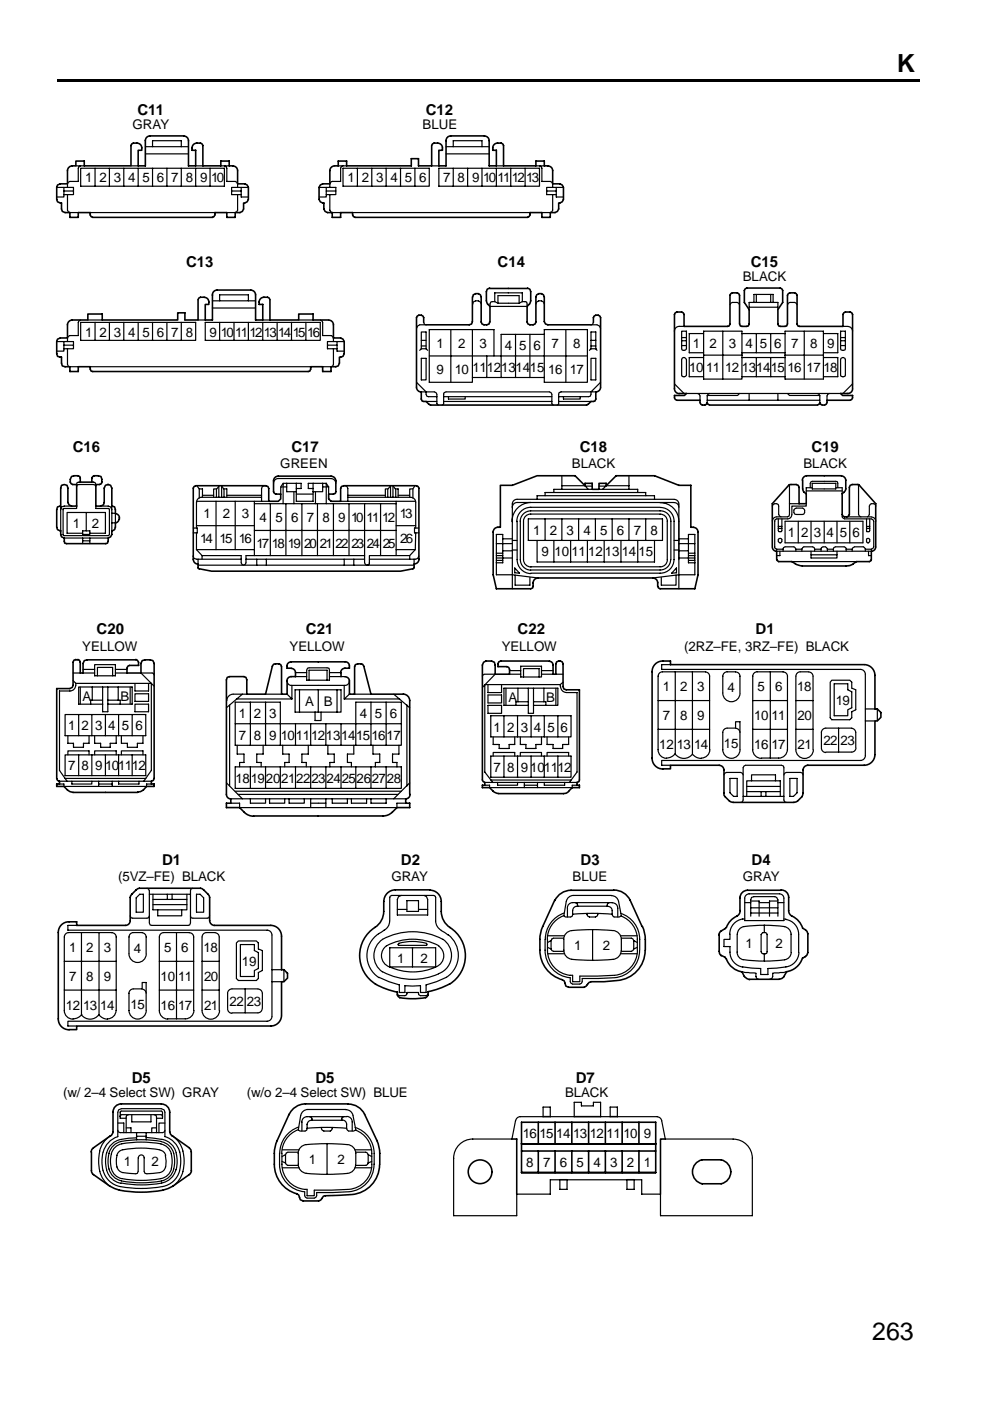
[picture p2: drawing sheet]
<svg xmlns="http://www.w3.org/2000/svg" width="210mm" height="297mm" viewBox="0 0 210 297" stroke-linecap="round" stroke-linejoin="round" font-family="sans-serif">
<path d="M12 16.7h183v.5h-183z" fill-rule="evenodd" fill="#000"/>
<g fill="none" stroke="#000" stroke-width=".25">
<path d="M12 39.7h3.6v1.6h-2.1M13.5 39.7v2.1h-1.5M16.1 35.2h1.8M17.1 35.2l-.3 .1-.2 .4v2.8h-1.8l-.3 .1-.2 .4v.7M17.1 35.7h30.5v3.8h-30.5zM20.2 35.7v3.8M23.2 35.7v3.8M26.2 35.7v3.8M27.8 35.2h1.5M29.3 35.7v3.8M30.8 31.1h9.2M30.8 32.6h9.2"/>
<path d="M32.3 31.1v-1.3h6.1v1.3M32.3 35.7v3.8M35.4 35.7v3.8M38.4 35.7v3.8M41.5 35.7v3.8M41.5 35.2h1.5M44.5 35.7v3.8M46.8 35.2h1.8M47.6 35.2l.3 .1 .2 .4v2.8h1.8l.3 .1 .2 .4v.7M51.1 39.7v2.1h1.6M52.7 39.7h-3.6v1.6h2M67.6 39.7h3.6v1.6h-2"/>
<path d="M69.2 39.7v2.1h-1.6M71.7 35.2h1.8M72.7 35.2l-.3 .1-.2 .4v2.8h-1.8l-.3 .1-.2 .4v.7M72.7 35.7h18.3v3.8h-18.3zM75.8 35.7v3.8M78.8 35.7v3.8M81.9 35.7v3.8M84.9 35.7v3.8M88 35.7v3.8M91.5 35.2h1.5M93 35.7h21.4v3.8h-21.4zM94.6 31.1h9.1"/>
<path d="M94.6 32.6h9.1M96.1 31.1v-1.3h6.1v1.3M96.1 35.7v3.8M99.1 35.7v3.8M102.2 35.7v3.8M105.2 35.2h1.6M105.2 35.7v3.8M108.3 35.7v3.8M111.3 35.7v3.8M113.6 35.2h1.8M114.4 35.2l.3 .1 .2 .4v2.8h1.8l.3 .1 .2 .4v.7M117.9 39.7v2.1h1.6"/>
<path d="M119.5 39.7h-3.6v1.6h2M13.5 40.5h2.1M14.3 41.3v3.3l.2 .3 .3 .2h1.8M19.1 45.1h26.5M49.1 40.5h2M50.4 41.3v3.3l-.2 .3-.3 .2h-1.8M69.2 40.5h2M69.9 41.3v3.3l.2 .3 .3 .2h1.8M74.8 45.1h37.6M115.9 40.5h2M117.2 41.3v3.3l-.2 .3-.3 .2h-1.8M12 72.4h3.6v1.5h-2.1"/>
<path d="M13.5 72.4v2.1h-1.5M13.5 73.2h2.1M14.3 73.9v3.3l.2 .5 2.1 .1M17.1 67.8l-.3 .2-.2 .4v2.7h-1.8l-.3 .2-.2 .4v.7M17.1 68.4h24.4v3.8h-24.4zM18.6 67.8h3.1M19.1 77.8h46.8M20.2 68.4v3.8M23.2 68.4v3.8M26.2 68.4v3.8M29.3 68.4v3.8M32.3 68.4v3.8"/>
<path d="M35.4 68.4v3.8M38.4 68.4v3.8M42 67.8h1.5M43.5 68.4h24.4v3.8h-24.4zM45 63.8h9.2M45 65.3h9.2M46.6 63.8v-1.3h6.1v1.3M46.6 68.4v3.8M49.6 68.4v3.8M52.7 68.4v3.8M55.7 67.8h1.5M55.7 68.4v3.8"/>
<path d="M58.8 68.4v3.8M61.8 68.4v3.8M63.3 67.8h3.1M64.9 68.4v3.8M67.9 67.8l.3 .2 .2 .4v2.7h1.8l.3 .2 .2 .4v.7M69.4 73.2h2.1M70.7 73.9v3.3l-.2 .5-2.1 .1M71.5 72.4v2.1h1.5M73 72.4h-3.6v1.5h2.1M89.3 73.9v-3.5h1v3.5M89.3 76h1v4.5h-1zM89.3 73.9h1"/>
<path d="M89.3 73.3h1M89.3 72.2h1M89.3 73.9l-.3 .4M89.8 68.4l.2 .4 .3 .1h-1.3l-.4 .2-.3 .5M90.3 73.9l.4 .4M91 75.5h33.5M95.6 69.9v11.2M100.2 69.9v11.2h-9.2v-11.2h13.7v5.6M100.2 64.5l.1-.5 .5-.2h.6l.5 .2 .1 .5M103.2 75.5v4.5M104.9 64h-.8l-.2 1h7.9l-.1-1h-1M104.9 64v-1.9h5.8v1.9"/>
<path d="M104.9 64l.7 .3M105.6 64.3v-1.6h4.5v1.6M105.6 64.3h4.5M109.3 70.9v9.1M110.7 64l-.6 .3M112.4 70.9v9.1M113.6 64.5l.2-.5 .4-.2h.6l.4 .2 .2 .5M115.4 69.9h9.1v11.2h-9.1zM115.4 70.9h-9.1v9.1M120 69.9v11.2M125.3 76h1v4.5h-1zM125.3 73.9h1"/>
<path d="M125.3 73.9v-3.5h1v3.5M125.3 73.3h1M125.3 72.2h1M125.3 73.9l-.3 .4M125.8 68.4l-.2 .4-.3 .1h1.3l.5 .2 .2 .5M126.3 73.9l.3 .4M144.5 70.2h1v3.7a.55 .55 0 0 1-.5 .4 .55 .55 0 0 1-.5-.4zM144.5 71.6h1M144.5 72.2h1M144.5 73.3h1M144.6 76a.54 .54 0 0 1 .6-.2 .54 .54 0 0 1 .3 .4v3.3a.55 .55 0 0 1-.5 .4 .55 .55 0 0 1-.5-.4zM145 69.2h-1a1 1 0 0 0-1 1.1"/>
<path d="M149.2 70.2h8.1v10.2h-8.1zM149.2 70.7h-3.1v4.1h3.1M149.2 75.3h8.1M149.2 75.8h-3.1v4.1h3.1M153.2 70.2v10.2M154.8 64.6l.1-.3 .4-.2h1l.3 .2 .2 .3M157.3 70.7h9.2M157.3 75.8h9.2M157.3 79.9h9.2M158.8 65.6v-1.5h6.1v1.5M158.8 65.1h6.1M159.9 64.1v-1.7h4v1.7"/>
<path d="M160.4 62.4v1.7M160.4 70.7v4.1M160.4 75.8v4.1M163.4 62.4v1.7M163.4 70.7v4.1M163.4 75.8v4.1M166.5 70.7v4.1h-9.2M166.5 70.7v-.5h8.1v10.2h-8.1v-5.6M166.5 75.3h8.1M167 64.6l.1-.3 .4-.2h1l.3 .2 .2 .3M170.5 70.2v10.2M174.6 70.7h3v4.1h-3"/>
<path d="M174.6 75.8h3v4.1h-3M178.2 70.2h1v3.7a.55 .55 0 0 1-.5 .4 .55 .55 0 0 1-.5-.4zM178.2 71.6h1M178.2 72.2h1M178.2 73.3h1M178.3 76l.5-.2 .4 .2v.2v3.3a.55 .55 0 0 1-.5 .4 .55 .55 0 0 1-.5-.4zM178.7 69.2h1.1a.99 .99 0 0 1 1 1M88.3 81.1l2 2 .2 .9 2.1 .1M89.3 83.1h2.8l.4 .2 .1 .3v1.9l.1 .3 .3 .1M90.3 85.1h2.3M93.7 85.9l.3-.1 .1-.3v-2.2l.5-.2h21.9l.3 .2 .2 .3v1.9l.1 .3 .2 .1M94.1 84.1h22.9"/>
<path d="M94.1 85.1h22.9M95.1 84.1v.5h3.5v-.5M100.2 80h15.2M118.4 85.1h6.9M119.5 84.1v.5h3.5v-.5M126.3 83.1h-7.3l-.5 .2-.1 2.2v.3l-.3 .1M127.3 81.1l-2 2-.2 .9-6.7 .1M143 81.4l2 2M145.5 83.4h32.7M147.9 83.4l.4 .2 .1 .3v1M149.9 84.9h23.9M150.5 83.4l-.4 .2-.2 .3v1.5"/>
<path d="M156.8 83.4l-.4 .4h-6.5M158.8 83.4v1.5M164.9 83.4v1.5M167 83.4l.4 .4h6.4M173.3 83.4l.4 .2 .1 .3v1.5M175.9 83.4l-.4 .2-.2 .3v1M180.8 81.4l-2.1 2M12.9 107.3v5.3M13.6 114.1h9.3M15.2 107.3h-1.6l-.6 .2-.1 .6M16.3 103.2v-.4l.5-.1h3l.4 .1 .1 .4M16.3 107.3v.5h-2.9v5.7h9.7v-5.7h-2.8v-.5"/>
<path d="M17 102.2l-.7 .1v.3M17.5 112.6h1.5v.7h-1.5zM17.5 113.1h-3.3v-4.4h8.2v4.4h-3.4M17.5 114.1v1.2M17.5 114.7h1.5M18.3 108.7v3.9M19 114.1v1.2M19.5 102.2l.7 .1 .1 .4M21.3 107.3h1.6l.6 .2 .2 .6M23.7 108.8h.8v2.1h-.8M23.7 107.3v5.3M40.9 117.9l.2 .5 .6 .2h9.4"/>
<path d="M41 112h.8v1h-.8M41.7 106.5v5.5M41.7 113v3.5M41.7 106.3h15.3M41.7 116.5h12.2M41.7 116.5l1.1 1.3M41.7 111.4h12.2M41.7 103l.5 .7M42 119.8h45.8M42 118.6v1M42.2 103.7v1.9M42.2 103.7h.7v1.7"/>
<path d="M42.8 117.8h8.3v1.5l.2 .4 .3 .1 .4-.1 .2-.4v-1.5h25.1M42.8 117.8v.8M42.9 105h2.4M45.8 106.3v10.2M45.9 103.7v1.7M46.4 103v2.4M46.5 103l-.5 .7h-.7v1.7M47 105.4v-2.4l.4 .7h.7v1.7M47.5 103.7v1.7M48.1 105h7.4M49.9 106.3v10.2M52.2 118.6h25.1"/>
<path d="M53.9 106.8h30.1M53.9 106.3v11.5M53.9 112.5h30.1M54.4 118.6v1.2M55.5 105.4h-12.8a1.04 1.04 0 0 0-1 1.1M56.1 103l-.5 .2-.1 .4v2.7M56.5 118.6v1.2M57.3 106.8v11M60 102.5l-.5 .7M60.6 106.8v11M60.8 102.5v1.8h2v-1.8M60.8 102.5h-.8v4.3"/>
<path d="M60.8 103.2h-1.3v1.6M60.8 102.5h3v1.1h-1M62.3 104.3v2.5M62.8 104.8h3.6M64 106.8v11M66.4 102.5v3.8h-3.6v-2M66.9 104.3v2.5M67.3 106.8v11M68.4 102.5v1.8h-2M68.4 103.2h1.3M69.2 102.5v4.3M69.2 102.5h-3.8v1.1h1"/>
<path d="M69.2 102.5l.5 .7M69.7 103.2v1.6M70.2 101.5h-11.2a.99 .99 0 0 0-1 1M70.2 101.5a.99 .99 0 0 1 1 1M70.7 106.8v11M72.2 106.3h15.9M73 118.6v1.2M73.2 103l.4 .2 .1 .4v2.7M73.7 105.4h13.4M73.7 105h8M74 106.8v11M75 118.6v1.2"/>
<path d="M77.3 106.8v12.5l.2 .4 .3 .1 .4-.1 .1-1.9h8.6l1.2-1.3v-3.5M80.7 106.8v11M81.7 105.4v-1.7h.6l.5-.7v2.4M82.2 103.7v1.7M83.3 105.4v-2.4l.5 .7h.6v1.7M83.9 103.7v1.7M84 116.5h4.1M84 106.3v11.5M84 111.4h4.1M84.4 105h2.5M86.9 117.8v.8M87.1 105.5a1.02 1.02 0 0 1 1 1v5.5"/>
<path d="M87.5 103.7v1.9M87.8 118.6v1M88 103l-.5 .7h-.6v1.7M88.8 117.9l-.2 .5-.5 .2h-9.8M88.8 112h-.9v1h.9M105.2 119.3h1.4v-6h-1.4v8.6h3.4l5.4 .6M105.2 117.8h1.4M105.2 118.3h3.4M105.2 115.3h3.4M105.2 118.8h1.4M105.2 117.3h1.4M106.6 116.8h2"/>
<path d="M106.6 114.2h2M108.6 114.6h1M108.6 116.6h1M109.6 110.5v8.1a2.97 2.97 0 0 0 2.9 3M112 110h28.5v4.6h-28.5zM112.5 106.5a4 4 0 0 0-3.9 4.1M113.9 105.9v-.8h24.9v.8M113.9 114.6v4.6h24.9v-4.6M115.6 105.1v-.7h21.3v.7M115.6 110v4.6M117.4 114.6v4.6M119.1 103.7v-.7h4.9l.7 .7"/>
<path d="M119.1 100.9v2.1M119.1 110v4.6M121 114.6v4.6M122.7 110v4.6M124.1 103.1h1.5M124.5 114.6v4.6M125.6 103.7h-8.2v.7M126.2 110v4.6M127 103.7h8.2v.7M127 103.1h1.4M128.1 114.6v4.6M129.8 110v4.6"/>
<path d="M131.7 114.6v4.6M133.3 100.9v2.8M133.3 110v4.6M133.3 103h-4.8l-.7 .7M135.2 114.6v4.6M136.9 110v4.6M140 109h-27.5a1.5 1.5 0 0 0-1.5 1.5v8.1a1.55 1.55 0 0 0 1.6 1.6M140 107.6h-27.5a2.97 2.97 0 0 0-2.9 3M140 106.6a3.9 3.9 0 0 1 3.9 3.9M140 109a1.45 1.45 0 0 1 1.5 1.5v8.1a1.45 1.45 0 0 1-1.5 1.6h-27.5M140 107.6a2.9 2.9 0 0 1 2.9 2.9v8.1a2.9 2.9 0 0 1-2.9 2.9h-27.5M142.9 105.9h-33.3a1 1 0 0 0-1 1v17.9"/>
<path d="M142.9 114.6h1M142.9 116.6h1M142.9 105.9a.97 .97 0 0 1 1 1v17.9M143.9 107.6a.97 .97 0 0 0-1-1l-33.3-.1a1 1 0 0 0-1 1.1M143.9 118.3h3.4M143.9 116.8h2.1M143.9 115.3h3.4M143.9 114.2h2.1M146 117.8h1.3M146 118.8h1.3M146 117.3h1.3M147.3 119.3h-1.3v-6h1.3v8.6h-3.4l-5.5 .6"/>
<path d="M163.7 107.3a.78 .78 0 0 1 1.3-.3l.1 2.1 .2 .3 .3 .2M164.7 116.9h20M165 110l.1 2.7h.6l.1-.2v-2.5M165 111.6h.8M165 112h.8M165.4 116.9v.9h-.7M166 116.4l.1-.3 .4-.2h1.8l.4 .5M166 116.4v.5M166.5 110.5h16.5v4.6h-16.5zM167.4 102.7l-.1 6.7-.3 .2h-2.3a.91 .91 0 0 0-.9 .9M167.4 106.8h2M167.9 119.1h13.7"/>
<path d="M168.5 107.9l.3-.2h1.4l.4 .4v.6l-.2 .3-.2 .1-1.7-.1-.2-.3v-.6zM168.7 116.4h1.3M168.7 116.4v.5M169.2 110.5v4.6M170 116.4l.4-.5h1.9l.3 .2 .1 .3M170 116.4v.5M170.9 106.8v.5h-3v1.8a.89 .89 0 0 1-.9 .9h-2.3l-.4 .2v.3v5.8l.4 .1h1.3M170.9 104.1h7.7M171.8 103.4v-.9l.2-.4h.2h5.3l.1 1.3M172 116.9v1.4h5.5v-1.4M172 110.5v4.6M172 117.6h5.5"/>
<path d="M172.2 102.5h5v1.2h-5zM172.2 103.4h-1.3v1.3M172.7 116.4h1.4M172.7 116.4v.5M174.1 116.4l.1-.3 .3-.2h.5l.4 .5M174.1 116.4v.5M174.8 110.5v4.6M175.4 116.4h1.3M175.4 116.4v.5M176.7 116.4l.1-.3 .3-.2h1.9l.3 .2 .1 .3M176.7 116.4v.5M177.2 103.4h1.4v1.3"/>
<path d="M177.5 110.5v4.6M178.6 109.1v.5l.5 .4h5.6l.4 .2 .2 .3v5.4l-.2 .4-.4 .1h-1.2M179.4 116.4h1.3M179.4 116.4v.5M179.6 109.6h5.1M180.2 110.5v4.6M180.7 116.4l.1-.3 .4-.2h1.8l.5 .5M180.7 116.4v.5M182 102.7v6.4l.2 .3 .3 .2M183.5 116.4v.5M183.7 110v2.7h.6l.1-.2v-2.5M183.7 114.2h.6a.6 .6 0 0 1-.2 .9l-.4-.2z"/>
<path d="M183.7 111.6h.7M183.7 112h.7M184.1 116.9v.9h.6M184.7 109.6h.1a.89 .89 0 0 1 .9 .9M185.7 107.3l-.1-.3-.3-.2h-.6l-.2 .2-.2 .3v1.8l-.4 .5M109.1 120.4l1.1 1.1-1.1-.1zM109.2 121.9v2.2h3.2v-1.6M112.5 120.8h27.5a2.28 2.28 0 0 0 2.2-2.2v-8.1a2.19 2.19 0 0 0-2.2-2.2h-27.5a2.2 2.2 0 0 0-2.2 2.2v8.1a2.26 2.26 0 0 0 2.2 2.3M143.3 121.9v2.2h-3.1v-1.6M143.4 120.4v1l-1 .1zM13.8 151.5h17.1v4.5h-17.1zM14.4 156v1.6h1.2v.8h2.1v-.8h1.2v-1.6"/>
<path d="M15.5 142.7h1.5M15.5 144.3l.6 .6M16.1 144.9a1.31 1.31 0 0 1-1.3 1.6h-2.2v16.9l1.6 2.2M16.1 144.9h16v18.5l-1.6 2.2M16.7 151.5v4.5M17 145.7v3.6M17.6 142.7h2.5M17.6 141.9h2.5M19.5 151.5v4.5M19.6 145.7v2.7M20.1 140.9h4.4v2.4h-4.4zM20.1 156v1.6h1.2v.8h2.1v-.8h1.2v-1.6"/>
<path d="M20.7 143.3v-1.8h3.2v1.8M21.8 149.3h-5.1v-3.6h11.3v3.6h-5.1M21.8 145.7v5.2h1.1v-5.2M21.8 148.4h-2.6v.9M22.4 151.5v4.5M22.9 148.4h2.6v.9M24.5 142.7h2.4M24.5 141.9h2.4M25.1 145.7v2.7M25.1 151.5v4.5M25.7 156v1.6h1.3v.8h2.1v-.8h1.2v-1.6M27.6 145.7v3.6"/>
<path d="M28 151.5v4.5M28.6 149.3h2.9v1.6h-2.9zM28.6 147.1h2.9v1.6h-2.9zM28.6 144.9v1.6h2.9v-1.6M32.7 143.1l-.2-.3-.2-.1h-2.4l2.8 2.8M48.7 149.5v17.2M49.9 153.4h35.2M50.1 148.2h11.8M50.3 158v1.9h1.4v1.8h-.9v.9M51.4 147.2l-3.4 2.9M52.3 147.2h-2.9a1.35 1.35 0 0 0-1.3 1.3M53.1 148.9v9.1"/>
<path d="M55.8 158v1.9h-1.4v1.8h1v.9M56.3 148.9v9.1M56.3 147.2h3.4M59.4 158v-9.1h-9.5v9.1h35.2v-9.1h-9.7v9.1M59.9 158v1.9h1.4v1.8h-.9v.9M60.9 144.4a.92 .92 0 0 0 .8 .9h11.5a.89 .89 0 0 0 .9-.9M60.9 147.2l1 1M61.9 145.3v2.9M62.7 153.4v4.6M62.7 142.6h2.3M62.7 143.5h2.3M63.5 146.2v4.8"/>
<path d="M65.2 141.7h4.6v2.5h-4.8v-2.1zM65.4 158v1.9h-1.4v1.8h.9v.9M65.5 144.2v-2.1h3.8v2.1M65.9 153.4v4.6M66.8 151v1.8h1.3v-1.8h4.2v-4.8h-9.7v4.8h5.5M67.5 146.2v4.8M69.1 153.4v4.6M69.5 158v1.9h1.4v1.8h-1v.9M69.8 142.6h2.5M69.8 143.5h3.4M71.5 146.2v4.8M72.3 153.4v4.6"/>
<path d="M73 145.3v2.9M73 148.2h11.8M74.1 147.2l-1.1 1M75 158v1.9h-1.3v1.8h.8v.9M75.2 147.2h3.5M78.7 148.9v9.1M79.1 158v1.9h1.4v1.8h-.9v.9M81.9 148.9v9.1M83.5 147.2l3.4 2.9M84.6 158v1.9h-1.4v1.8h1v.9M86.3 149.5v17.2M102.6 143l-.2 .1-.1 .3"/>
<path d="M102.6 142.9h2.4l-2.7 2.8M103.5 149.5h2.8v1.7h-2.8zM103.5 147.3h2.8v1.7h-2.8zM103.5 145.1v1.7h2.8v-1.7M104.1 151.8h17v4.4h-17zM104.6 156.2v1.6h1.2v.9h2.1v-.9h1.2v-1.6M106.8 151.8v4.4M107.3 145.9v3.6M108 142.9h2.4M108 142.2h2.4M109.7 151.8v4.4M109.8 145.9v2.9"/>
<path d="M110.3 156.2v1.6h1.2v.9h2.1v-.9h1.2v-1.6M110.4 141.3h4.4v2.2h-4.4zM111 143.5v-1.7h3.3v1.7M112 145.9v5.3h1.1v-1.7h5.2v-3.6h-11.5v3.6h5.2M112 148.8h-2.6v.7M112.6 151.8v4.4M113.1 145.9v3.6M113.1 148.8h2.6v.7M114.8 142.9h2.5M114.8 142.2h2.5M115.3 145.9v2.9M115.4 151.8v4.4"/>
<path d="M116 156.2v1.6h1.3v.9h2v-.9h1.3v-1.6M117.9 142.9h1.5M117.9 145.9v3.6M118.3 151.8v4.4M118.8 145.1h-16v18.6l1.7 2.2M118.8 145.1v.5M118.9 145.6a1.22 1.22 0 0 0 1.2 1.2h2.2v16.9l-1.6 2.2M119.4 144.6l-.6 .5M139.5 143.4v15.5a1.81 1.81 0 0 0 1.8 1.9M139.5 154.6h11M139.5 148.5h11M142.2 140.9h-1.9v1h42.2a1.05 1.05 0 0 1 1 1v17.3a1.04 1.04 0 0 1-1 1h-42.2v1h1.9"/>
<path d="M143.2 159.8l-1 .8-.9 .1M143.2 142.4v17.5a2.29 2.29 0 0 0 3.6 0M146.8 159.9l1 .7 .9 .2M146.8 142.4v17.5M149.6 142.4h-9.1a.91 .91 0 0 0-1 1M149.6 142.5a.89 .89 0 0 1 .9 .9v15.5M150.5 158.9a1.81 1.81 0 0 1-1.8 1.8M153.5 154.7l.7-.3h1.8v-1.4h.9v5.9a1.83 1.83 0 0 1-1.8 1.9 1.83 1.83 0 0 1-1.9-1.9v-3.6zM156 142.5a.89 .89 0 0 1 .9 .9v3.5M156 154.4a.95 .95 0 0 1 .9 .9M156 142.4h-1.8a.91 .91 0 0 0-.9 1l-.1 3.5a1.83 1.83 0 0 0 1.8 1.9 1.83 1.83 0 0 0 1.9-1.8M159.6 154.6h7.4"/>
<path d="M159.6 148.5h7.4M163.3 142.4v18.3M166 142.5h.1a.89 .89 0 0 1 .9 .9v15.5M166 142.4h-5.5a.91 .91 0 0 0-.9 1v15.5a1.81 1.81 0 0 0 1.9 1.9M166.9 158.9a1.8 1.8 0 0 1-1.8 1.8h-3.6M168.7 143.4v15.5a1.86 1.86 0 0 0 1.9 1.9 1.86 1.86 0 0 0 1.9-1.9M168.7 154.6h3.7M168.7 148.5h3.7M171.4 142.5h.1a.92 .92 0 0 1 .9 .9v15.5M171.4 142.4h-1.7a.91 .91 0 0 0-.9 1M174.2 158.6a.94 .94 0 0 0 .9 1M174.2 155.3v3.2"/>
<path d="M176.4 144.2h3.8l.4 .4v1.3l.8 .3v4.3l-.8 .4v1.3l-.4 .4h-3.8l-.4-.4v-7.6zM176.9 145h2.8v1.2l.9 .5v3.4l-.9 .4v1.3h-2.8zM177.8 154.4v5.1M180.5 154.4a.95 .95 0 0 1 .9 .9v3.2M180.6 154.4h-5.5a.97 .97 0 0 0-1 .9M181.5 158.6a.92 .92 0 0 1-.9 .9h-5.5M183.5 152.9h2M183.5 150.3h2M186 150.3v2.6M12.6 166.2h.9v.5h17.6v-.5h1M12.6 165.6h19.5M13.8 160h17.1v4.5h-17.1z"/>
<path d="M13.8 165h17.1M14.4 160v-.8h4.5v.8M15.2 165.6v.6h4.3v-.6M16.7 160v4.5M19.5 160v4.5M20.1 160v-.8h4.5v.8M20.9 166.2h2.9M20.9 165.6v1.1M22.4 160v4.5M23.8 165.6v1.1M25.1 165.6v.6h4.4v-.6M25.1 160v4.5"/>
<path d="M25.7 160v-.8h4.6v.8M28 160v4.5M48 166l3.4 3.4M48.9 170.3h1.9v.9h33.4v-.9h1.8M48.9 169.4h37.1M49.9 162.6h35.2v4.6h-35.2zM49.9 167.8h35.2M50.5 168.4h33.9M53.1 169.4v.9h3.2v-.9M53.1 162.6v4.6M56.3 162.6v4.6M57.1 169.4v.9h3.3v-.9"/>
<path d="M59.4 162.6v4.6M61.3 169.4v.9h3.2v-.9M62.7 162.6v4.6M65.9 162.6v4.6M65.9 169.4v1.8M65.9 170.3h3.2M69.1 162.6v4.6M69.1 169.4v1.8M70.4 169.4v.9h3.3v-.9M72.3 162.6v4.6M74.5 169.4v.9h3.2v-.9M75.4 162.6v4.6"/>
<path d="M78.7 169.4v.9h3.2v-.9M78.7 162.6v4.6M81.9 162.6v4.6M86.9 166l-3.4 3.4M102.8 165.9h19.5M102.8 166.5h1v.5h17.5v-.5h1M104.1 160.3h17v4.5h-17zM104.1 165.4h17M104.6 160.3v-.8h4.5v.8M105.5 165.9v.6h4.2v-.6M106.8 160.3v4.5M109.7 160.3v4.5"/>
<path d="M110.3 160.3v-.8h4.5v.8M111.2 166.5h2.8M111.2 165.9v1.1M112.6 160.3v4.5M114 165.9v1.1M115.4 160.3v4.5M115.4 165.9v.6h4.3v-.6M116 160.3v-.8h4.6v.8M118.3 160.3v4.5M153.5 164.3l.2-.4 .3-.1h3.1l.3 .1 .2 .4M154.8 165h1.5v3.9h-.8l-.7-.8zM157.1 170.1l.3-.1 .2-.4v-6.8l.1-.4 .4-.2h7.6l.4 .2 .1 7.2 .2 .4 .3 .1"/>
<path d="M157.6 168.9h8.6M158.3 168.9v-3.3h7.1v3.3M158.3 166.7h7.1M158.3 167.8h7.1M159.3 165.6v-1.3h5.1v1.3M161.4 167.8v1.1M162.4 167.8v1.1M166.2 164.3l.2-.4 .3-.1h3.1l.4 .1 .1 .4M167.5 165h1.5v3.1l-.8 .8h-.7zM16.3 196.2h-1.9v1h42.2a1.05 1.05 0 0 1 1.1 1v17.3a1.04 1.04 0 0 1-1.1 1h-42.2v1h1.9M17.3 197.7v17.5a2.29 2.29 0 0 0 3.7-.1M21 197.7v17.5l1 .7 .8 .2"/>
<path d="M23.7 197.8a.89 .89 0 0 1 .9 .9v15.5M23.7 197.7h-9.1a.91 .91 0 0 0-1 1v15.5a1.81 1.81 0 0 0 1.9 1.9M27.6 194.2l.2 .4 .3 .1h3.1l.3-.1 .2-.4M29.6 189.6h.8v3.8h-1.5v-3zM30.1 197.7h-1.8a.91 .91 0 0 0-.9 1l-.1 3.5a1.83 1.83 0 0 0 1.8 1.9 1.83 1.83 0 0 0 1.9-1.8M30.1 197.8a.89 .89 0 0 1 .9 .9v3.5M31.2 188.3l.3 .2 .2 .3v6.9l.1 .4 .4 .1 8-.1 .2-.4v-6.9l.1-.3 .4-.2M31.7 189.6h8.7M32.4 189.6v3.3h7.2v-3.3M32.4 191.8h7.2M32.4 190.7h7.2M33.4 192.9v1.3h5.1v-1.3"/>
<path d="M33.8 198.7v15.5a1.81 1.81 0 0 0 1.8 1.9M35.5 189.6v1.1M36.5 189.6v1.1M37.4 197.7v18.3M40.1 197.8h.1a.89 .89 0 0 1 .9 .9v15.5M40.1 197.7h-5.4a.91 .91 0 0 0-.9 1M40.4 194.2l.1 .4 .4 .1h3l.4-.1 .1-.4M41.7 189.6h.7l.8 .8v3h-1.5zM42.8 198.7v15.5a1.86 1.86 0 0 0 1.9 1.9 1.86 1.86 0 0 0 1.9-1.9M45.6 197.7h-1.8a.91 .91 0 0 0-.9 1M45.6 197.8a.92 .92 0 0 1 .9 .9v15.5M50.5 199.5h3.9l.4 .4v1.3l.8 .3v4.3l-.8 .4v1.3l-.4 .4h-3.9l-.4-.4v-7.6z"/>
<path d="M82.6 195.4a2.67 2.67 0 0 1-1.7 2.2 5.6 5.6 0 0 0-.5 9.7M82.6 195.3v-5l.1-.3 .4-.1h8.8l.4 .1 .1 5.3a2.27 2.27 0 0 0 1.2 2M84.2 192.8h2.1M85.1 189.9l-.6 .2-.3 .6v3.3h6.5v-3.3l-.3-.6-.5-.2M86.3 191h2.4v2.2h-2.4zM88.7 192.8h2M93.6 197.3l1.4 .9M93.9 199.1a4.2 4.2 0 0 1 1.7 4.4 4.2 4.2 0 0 1-3.3 3.3 13.2 13.2 0 0 1-11.7-1.1 4.2 4.2 0 0 1 2-7.2 13.5 13.5 0 0 1 11.3 .7M95 198.2a5.5 5.5 0 0 1-.3 9l-2.2 .9-2.2 .7v1.6h-1.1v-1.4M115.6 199.2v2.3a5.8 5.8 0 0 0 5.3 5.8v.8l.2 .4 .3 .1h1.5l.4-.1 .1-.4v-.6h3.4a9.7 9.7 0 0 0 6-1 5.8 5.8 0 0 0 2.8-5M116.1 199.2v2.3a5.3 5.3 0 0 0 5.3 5.3v1.3h1.5v-1.1l7.3-.2M116.1 198.4h3.5"/>
<path d="M116.8 199.4v1.8M116.8 199.4l-.7 .4M119.5 194.2a5.3 5.3 0 0 0-3.5 5M119.5 198.9h-2.2l-.3 .2-.2 .3M119.6 193.6a5.9 5.9 0 0 0-4 5.6M120.3 192.6v1.8M121.4 193.8l4.2-.2 4.2 .2M122 191.4l.4 .3 .1 .4M124.5 193.7l.1 .6 .4 .1h1.2l.4-.1 .1-.6M125.6 197.1v6.5M129.2 191.4l-.3 .1-.2 .6M129.6 189.9h-8a1.53 1.53 0 0 0-1.5 1.2l-.6 3.1 .4 .2h1.1l.3-.1 .1-1.2a.91 .91 0 0 1 .9-1h6.6"/>
<path d="M129.6 189.9h.1a1.5 1.5 0 0 1 1.4 1.2l.6 3.1-.4 .2h-1.1l-.4-.5v-.8a.89 .89 0 0 0-.9-.9M129.8 191.4h-8.4a1.12 1.12 0 0 0-1.1 1.2M129.8 191.4a1.12 1.12 0 0 1 1.2 1.2v1.8M131.6 198.4h3.5M131.6 193.6a5.8 5.8 0 0 1 4 5.6v2.3M131.7 194.2a5.3 5.3 0 0 1 3.4 5v2.3M131.7 198.9h2.2l.3 .2 .2 .3M135.1 199.8l-.7-.4v1.8M154.8 198.1v1.1h-1.3v1.5h1.3a3.6 3.6 0 0 0 2 4.2l2.6 .4h1.9v1.3h1.5v-1.3a10.6 10.6 0 0 0 5-.7 3.2 3.2 0 0 0 1.6-2.6M157.9 194.8a3.2 3.2 0 0 0-3.2 3.3M157.9 191.4h1.3M159.2 194.3v-3.5l.1-.5 .6-.2h4.4l.4 .2 .2 .5v3.5"/>
<path d="M159.2 193.6h5.7M159.2 192.5h5.7M159.2 191h1.8v3.3M161 191.4h2.2M161.5 197.9l.3-.2h.5l.3 .4v3.7v.3l-.3 .1-.8-.1-.1-.3v-3.7zM162.1 196.1v1.6M164.9 191.4h1.3M164.9 191h-1.7v3.3M165.2 189.5h-6.4a.97 .97 0 0 0-.9 .9v4.8h8.3v-4.8a.92 .92 0 0 0-.9-.9M166.2 194.8h.4M166.4 196.5a1.65 1.65 0 0 1 1.3 1.6v3.8M166.4 196.5l-3.7-.3-3.7 .1a2.81 2.81 0 0 0-2.4 .9l-.3 .9v3.8a1.58 1.58 0 0 0 1.3 1.6"/>
<path d="M166.6 194.9a3.2 3.2 0 0 1 2.7 3.2v3.8M13.6 209.9h11M13.6 203.8h11M17.3 215.1l-.6 .6-1.2 .3M24.6 214.2a1.81 1.81 0 0 1-1.8 1.8M27.6 209.9l.7-.2h1.8v-1.4h.9v5.9a1.83 1.83 0 0 1-1.8 1.9 1.83 1.83 0 0 1-1.9-1.9v-3.6zM30.1 209.7a.95 .95 0 0 1 .9 .9M33.8 209.9h7.3M33.8 203.8h7.3M41.1 214.2a1.81 1.81 0 0 1-1.8 1.8h-3.7M42.8 209.9h3.7M42.8 203.8h3.7"/>
<path d="M48.3 213.9a.94 .94 0 0 0 .9 .9M51 200.3h2.9v1.2l.9 .5v3.3l-.9 .5v1.2h-2.9zM52 209.7v5M54.7 209.7a.95 .95 0 0 1 .9 .9v3.2M54.7 209.7h-5.5a.97 .97 0 0 0-1 .9l.1 3.2M55.6 213.9a.92 .92 0 0 1-.9 .8h-5.5M57.7 208.1h2M57.7 205.6h2M60.2 205.6v2.5M80.3 207.2l2.2 .9 2.2 .7v1.6h1.2v-1.4h3.2M82.6 205a11.8 11.8 0 0 0 9.8 0M82.6 205v-4.1h9.8v4.1"/>
<path d="M82.7 205h9.5M84.2 210.7l.1 .2 .4 .2h1.2l.3-.2 .1-.5h2.4l.1 .5 .4 .2h1.1l.4-.2 .1-.2M84.6 200a11 11 0 0 1 5.8 0l.2 .3-.2 .1h-5.8l-.3-.1 .3-.3M87.5 200.9v4.1M93 200.6a2.48 2.48 0 0 1 1.1 2.4 2.48 2.48 0 0 1-1.7 2M93 200.5a11.4 11.4 0 0 0-11.4 .3 2.55 2.55 0 0 0 1 4.2M116.1 202.2h3.5M116.1 200.9l.7 .3M116.8 201.2l.2 .3 .3 .2h2.2M131.6 202.2h3.5M131.7 201.5v-2.3a2.02 2.02 0 0 0-2.4-2l-4.3-.1a15.7 15.7 0 0 0-4.6 .5 1.89 1.89 0 0 0-.9 1.6v2.3a2 2 0 0 0 2.4 2l4.4 .1a15.8 15.8 0 0 0 4.5-.5 1.86 1.86 0 0 0 .9-1.6M134.4 201.2l-.2 .3-.3 .2h-2.2"/>
<path d="M135.1 200.9l-.7 .3M135.1 201.5a5.3 5.3 0 0 1-4.8 5.3M157.4 206l2.9 .4 .1 1.1 .5 .1M162.1 202.2v1.5M166.7 206l-2.9 .4-.1 1.1-.5 .1M167.8 202a1.78 1.78 0 0 1-2 1.6l-4.3 .2-3.8-.3M25 239.6l.1 .4 .4 .1h9l.4-.1 .1-.4M25 238.1h1.2v2M25.4 236.8l.2-.4 .2-.1h8.3l.3 .1 .1 .4M26.8 237.1h-1.3v-1.4h8.9l.1 1.4h-1.3M26.8 239.1h1v1M27.3 236.3l-.5 .2v.3v3.3"/>
<path d="M27.9 236.3v1.6h4.1v-1.6M32.7 236.3l.4 .2 .1 .3v3.3M33.2 239.1h-1v1M35 238.1h-1.3v2M63.2 239.6a5.3 5.3 0 0 0-3.5 4.9M63.3 239a5.9 5.9 0 0 0-4 5.5M64 237.9v1.9M65.1 239.2l4.2-.2 4.2 .2M65.7 236.8h.3l.2 .7M68.2 239l.1 .6 .4 .2h1.3l.3-.2 .1-.6M72.6 237.5h-6.6a.91 .91 0 0 0-.9 .9M72.9 236.8h-.3l-.2 .7"/>
<path d="M73.3 235.2h-8a1.53 1.53 0 0 0-1.5 1.3l-.6 3.1 .4 .2h1.1l.3-.2 .1-1.2M73.3 235.3h.1a1.5 1.5 0 0 1 1.4 1.2l.6 3.1-.4 .2h-1.1l-.4-.5v-.9a.89 .89 0 0 0-.9-.9M73.5 236.7a1.12 1.12 0 0 1 1.2 1.2v1.9M73.5 236.8h-8.4a1.12 1.12 0 0 0-1.1 1.1M75.3 239a5.8 5.8 0 0 1 4 5.5v2.3M75.4 239.6a5.3 5.3 0 0 1 3.4 4.9v2.3M109.3 237.6l-.8 3.9h-8.3a4.1 4.1 0 0 0-4 4.1M139.3 236.8h-8.4v-2.1h-1.5v2.1h-2.1v-3.1h-1.5v.8h-2.5v-.8h-1.5v3.1h-5.1v-2.1h-1.6v2.1h-4.8a1 1 0 0 0-1 .8M139.4 236.8a.99 .99 0 0 1 .9 .8l.8 3.9h14.3M21.2 244l-.2 .9a6.8 6.8 0 0 0 2.3 6.6M21.8 248.1a4.9 4.9 0 0 0 5 3.7l3.8 .2a16.4 16.4 0 0 0 5.1-.8 4.6 4.6 0 0 0 2.4-3M21.8 244.3l-.2 1.9 .2 2"/>
<path d="M22.6 248a3.8 3.8 0 0 0 3 2.9M22.6 244.4l-.2 1.8 .2 1.8M23.3 240.9a5.2 5.2 0 0 0-2.2 3.1M23.6 244.6a5.2 5.2 0 0 0 .8 4.6 5.7 5.7 0 0 0 3.8 1l2.4 .1a12.8 12.8 0 0 0 4.5-.8 2.76 2.76 0 0 0 1.3-1.7M24.8 245l-.1 .3a3.5 3.5 0 0 0 .7 3l.6 .3 3.1 .2 .2-.4v-2.9M26 243.8a1.56 1.56 0 0 0-1.2 1.2M26.1 243.8l.6-.1a21.4 21.4 0 0 1 7.2 .1M29 241.2a8.1 8.1 0 0 0-5.1 1.2 3.8 3.8 0 0 0-1.3 2.1M29 240.1v1.6M29 240.9h2M29.3 245.5a.61 .61 0 0 1 .7-.6 .61 .61 0 0 1 .6 .6v2.9l.1 .4h1.8a2.51 2.51 0 0 0 2.3-.7l.3-.7M31 241.2l3.3 .4"/>
<path d="M31 240.1v1.6M34 243.9l.8 .5 .3 .6M34.1 242.5l-2.4-.3h-2.3a12.4 12.4 0 0 0-4.6 .7 2.79 2.79 0 0 0-1.2 1.7M34.1 242.6a3.2 3.2 0 0 1 2.4 3.6l-.2 1.6M34.2 242l-2.4-.3-2.4-.1a13.4 13.4 0 0 0-4.7 .8 4.5 4.5 0 0 0-1.7 4.7 3.5 3.5 0 0 0 2.7 3.3M34.2 242.1a3.9 3.9 0 0 1 2.8 4.5 3.8 3.8 0 0 1-4 4l-3.6 .2-3.7-.4M34.3 241.6a3.8 3.8 0 0 1 3 2.8M35.1 245l.1 1.2-.1 1.2M36.7 240.9l1.3 1.4 .8 1.7M37.3 248a4.1 4.1 0 0 1-4.2 3l-3.7 .2-3.7-.4M37.3 244.5l.3 1.7-.3 1.8M38.1 244.2l.2 2-.2 1.9"/>
<path d="M38.1 244.3a4.5 4.5 0 0 0-3.1-3.3v-5.2l-.2-.5-.6-.2h-8.5l-.6 .2-.1 .5v5.2a4.6 4.6 0 0 0-3.1 3.3M38.8 244a7.8 7.8 0 0 1-1.2 6.6l-.9 .9M59.3 244.5v2.3a5.8 5.8 0 0 0 5.3 5.9v.8l.2 .4 .3 .1h1.5l.4-.1 .1-.4v-.7h3.5a9.6 9.6 0 0 0 5.9-.9 5.8 5.8 0 0 0 2.8-5.1M59.8 244.5v2.3a5.3 5.3 0 0 0 4.8 5.4M59.8 246.2l.7 .4M59.9 243.8h3.5M59.9 247.6h3.5M60.5 246.6l.2 .3 .3 .2h2.2M60.5 244.8v1.8M60.5 244.8l-.7 .4M63.2 244.5a2.02 2.02 0 0 1 2.4-1.9l3.7-.1 3.7 .1a2.05 2.05 0 0 1 2.4 1.9v2.3M63.2 244.5v2.3a2 2 0 0 0 2.4 2l3.7 .2 4.4-.2"/>
<path d="M63.2 244.3h-2.2l-.3 .2-.2 .3M69.3 242.4v6.5M75.3 243.8h3.5M75.3 247.6h3.5M75.4 246.9a1.86 1.86 0 0 1-1.7 1.9M75.4 244.3h2.2l.3 .2 .2 .3M78.1 246.6l-.2 .3-.3 .2h-2.2M78.8 245.2l-.7-.4v1.8M78.8 246.2l-.7 .4M78.8 246.9a5.3 5.3 0 0 1-4.8 5.3l-7.4 .1v1.2h-1.5v-1.3h-.4M155.4 241.5a4 4 0 0 1 4.1 4.1v12.2h-19.5v-4.6h-3.9v-3.1h-1.6v2.1h-1.6v-2.1h-12.7v2.1h-1.5v-2.1h-2v3.1h-7.1v4.6h-13.4v-12.2"/>
<circle cx="165.4" cy="114.6" r=".43"/>
</g>
<g fill="none" stroke="#000" stroke-width=".34">
<path d="M29 30.3h-.7l-.4 .2-.1 .3v4.4h-9.9v-1.1h-1.8v1.1a1.39 1.39 0 0 0-1.7 .6l-.1 3.2h-1.5l-.6 .2-.2 .5v2.6l.2 .5 .8 .2v1.3l.2 .5 .6 .3h1v1h1.8v-1h2.5v.5l.2 .3 .3 .2h25.4l.4-.2 .2-.3v-.5h2.5v1h1.8v-1h1l.5-.3 .2-.5v-1.3l.8-.2 .3-.5v-2.6l-.3-.5-.5-.2h-1.5v-2.8a.99 .99 0 0 0-1-1M29 30.4a1.1 1.1 0 0 1 1.1 1.5h-.8v3.3h1.5v-5.4a.99 .99 0 0 1 1-1h7.2a.99 .99 0 0 1 1 1v5.4h1.5v-3.3h-.8a1.16 1.16 0 0 1 1-1.6h.8l.3 .2 .2 .3v4.4h3.8v-1.1h1.8v1.1h.8M92.8 30.3h-.8l-.3 .2-.2 .3v4.4h-2.8v-1.6h-1.5v1.6h-13.7v-1.1h-1.8v1.1a1.39 1.39 0 0 0-1.7 .6l-.1 3.2h-1.5l-.5 .2-.3 .5v2.6l.3 .5 .8 .2v1.3l.2 .5 .5 .3h1v1h1.8v-1h2.6v.5l.1 .3 .4 .2h36.5l.4-.2 .2-.3v-.5h2.5v1h1.8v-1h1l.5-.3 .2-.5v-1.3l.8-.2 .3-.5v-2.6l-.3-.5-.5-.2h-1.5v-2.8a.99 .99 0 0 0-1-1M92.8 30.4a1.1 1.1 0 0 1 1 1.5h-.8v3.3h1.6v-5.4a.99 .99 0 0 1 1-1h7.1a.99 .99 0 0 1 1 1v5.4h1.5v-3.3h-.7a1.17 1.17 0 0 1 1-1.6h.8l.3 .2 .2 .3v4.4h6.8v-1.1h1.8v1.1h.8M53.2 61.5a.99 .99 0 0 1 1 1v5.3h1.5v-3.3h-.8a1.17 1.17 0 0 1 1.1-1.5h.7l.4 .2 .1 .3v4.3h6.1v-1.2h3.1v1.2l3.3 .1a.99 .99 0 0 1 1 1v2.8h1.5l.5 .2 .3 .5v2.6l-.3 .6-.7 .1v1.3l-.3 .6-.5 .2h-1v1h-1.8v-1h-2.5l-.2 .9-.3 .1h-45.8l-.3-.1-.2-.9h-2.5v1h-1.8v-1h-1l-.6-.2-.2-.6v-1.3l-.8-.1-.2-.6v-2.6l.2-.5 .6-.2h1.5v-2.8a1.05 1.05 0 0 1 1-1.1h3.3v-1.2h3.1v1.2h16v-1.5h1.5v1.5h2.8v-4.3l.2-.3 .3-.2h.8a1.13 1.13 0 0 1 1 1.5h-.8v3.3h1.5v-5.3M53.2 61.5h-7.1a.99 .99 0 0 0-1.1 1.1M89.8 68.4v-1.1l-.1-.3-.4-.2-.8 .2-.2 .3v14.8a1.02 1.02 0 0 0 1 1M100.2 62.9v5.3l-.2 .5-.5 .2h-9.2M100.2 62.9l.1-.4 .5-.2h.6l.5 .2 .1 .4v5.4a1.08 1.08 0 0 0 1.7 .4l.1-.4M103.8 61.1l-.5 .2a3.8 3.8 0 0 0 .1 3.2l.5 .5v3.3M103.8 61.2h8M111.8 61.1l.6 .2a3.8 3.8 0 0 1-.1 3.2l-.5 .5v3.3l.1 .4 .5 .2 1.1-.2 .1-.4v-5.4l.2-.4 .4-.2h.6l.4 .2 .2 .4v5.3l.3 .5 .5 .2h9.1"/>
<path d="M125.8 68.4v-1.1l.2-.3 .3-.2 .9 .2 .1 .3v14.8M127.3 82.2a.99 .99 0 0 1-1 .9v1.5l-.1 .4-.9 .1-.9 .8h-33.1l-1-.8-.8-.1-.2-.4v-1.5M180.8 82.4v-15.7l-.2-.4-.3-.1h-1.1l-.3 .1-.2 .4v2.5l-9.5-.1-.2-.4v-6.1l-.2-.3-.3-.2h-1l-.4 .2-.1 .3v6.1l-.2 .4-1.4 .1-.3-.1-.2-.4v-3.1l1-1.5v-2.5l-.1-.4-.4-.1h-7.1l-.3 .1-.2 .4v2.5l1 1.5v3.1l-.1 .4-1.4 .1-.3-.1-.2-.4v-6.1l-.2-.3-.3-.2h-1l-.4 .2-.1 .3v6.1l-.2 .4-9.6 .1v-2.5l-.1-.4-.4-.1h-1l-.3 .1-.2 .4v15.7a1.02 1.02 0 0 0 1 1.1l1.5-.1-.4 .4h-2.1l.2 .9 .3 .2h4.9l.2 .8 .3 .2 .9-.2 .1-.3 .2 .3 .4 .2h22.8l.4-.2 .1-.3 .2 .3 .8 .2 .4-.2 .1-.8h5l.3-.2 .2-.9h-2.2l-.4-.4h1.6a1 1 0 0 0 1-.9M21.6 102.1l-.1 .5-.4 .1h-.8v4.6h1l.6-.3 .2-.5v-3l.3-.6 .5-.2 .6 .2 .2 .6v3.8l.6 .2 .2 1.3M21.6 102.2l-.2-1.2-.6-.1h-.8l-.4 .1-.1 .4v.8h-2.5l-.1-1.2-.4-.1h-.8a1.09 1.09 0 0 0-.6 1.7l.3 .1h.9v4.6h-1.1l-.6-.3-.2-.5v-3l-.2-.6-.6-.2-.6 .2-.1 .6v3.8l-.7 .2-.2 .6v3.7l.2 .5 .7 .3 .1 1.2 .6 .3 .1 1.1h9.1l.1-1.1 .6-.3 .2-.5v-.7l.6-.3 .2-.5v-.9a.84 .84 0 0 0 .7-.8M24.5 108.9a.92 .92 0 0 1 .8 1.2M42 119.6v.9l2.9 .6h40l2.8-.6 .1-.9a1.05 1.05 0 0 0 1-1v-15.1l-.2-.3-.3-.2h-15.4l-.5 .2-.2 .4v2.7h-2l-.5-.5v-1h1l.4-.2 .1-2.6a.99 .99 0 0 0-1-1h-11.2a.99 .99 0 0 0-1 1v2.3l.2 .3 .3 .2h1v1l-.5 .5h-2v-2.7l-.2-.4-.4-.2h-14.9l-.4 .2-.1 .3v15.1a1.02 1.02 0 0 0 1 1M170.2 101.8l.1 2.2 .1 .3 .5 .4v2.1h-1.5v-3.5l-.2-.4a2.42 2.42 0 0 0-2 0l-3.5 3.9v9.1a.92 .92 0 0 0 1 1v1.7l.4 .5h2.8l1 .6 1.2 .3M178.4 100.9a.98 .98 0 0 1 .9 .9l-.1 2.2-.6 .7v4.4l.1 .3 .4 .2h.5l.3-.2 .2-.3v-5.8l.2-.4a2.06 2.06 0 0 1 1.9 0l3.5 3.9v9.1M178.4 100.9h-7.4a1 1 0 0 0-.9 .9M180.9 119.6l-.7 .3-.8 .1h-9.3M185.7 116a.89 .89 0 0 1-1 .9v2l-.4 .2h-2.7l-.7 .4"/>
<path d="M16.1 139.8l-.4 .2-.2 .4v4.9l-.2 .4-.5 .3h-2.8v19l.2 .5 .4 .1v.6h-.6v.5h1.5l1.3 1.1 .7 .2h13.7M16.1 139.9h.4M16.5 139.8l.3 .2 .2 .4v2.3h.6v-2l.3-.6 .6-.2h10.3M28.8 139.8l.3 .2 .3 .4v.7h-2l-.3 .2-.2 .4v1h3v-2l.2-.6 .6-.2h1.1l.6 .2 .3 .6v24.3l-.2 .5-.4 .1v.6h.6v.5h-1.6l-.7 .8-.6 .3-.6 .1M113 123.6l-.1 1.1-.4 .1h-7.3l-.6-2.9v-9.1a1.14 1.14 0 0 1 1.5-1v-8.9h2.5l5.3-2h8l2.1 2.1v-.5h1.6v1.2h1.4v-1.2h1.5v.5l2.1-2.1h8.2l5.1 2h2.6v8.9h.5a.99 .99 0 0 1 1 1v9.1l-.7 2.9h-7.3l-.4-.1-.2-.4a1.36 1.36 0 0 0-.6-1.7l-24.8-.1a1.07 1.07 0 0 0-1 1.1M60.8 141.3v-.1a.92 .92 0 0 1 .9-.9h11.5a1.01 1.01 0 0 1 .9 1.4h-.9a.91 .91 0 0 0-1 .9M60.9 141.2v.5h.8M61.7 141.7h.1a.89 .89 0 0 1 .9 .9v.9h-1a.8 .8 0 0 0-.8 .9v2.8h-1.2v-5.9l-.2-.4-.4-.2-1.1 .1-.3 .5-1.4 5.9h-4v-3.1l-.1-.5-.5-.1h-3l-.5 .1-.2 .5v24.3a.97 .97 0 0 0 .9 1M72.3 142.6v.9M73.1 143.5h.1a.89 .89 0 0 1 .9 .9v2.8h1.1v-5.9l.2-.4a1.2 1.2 0 0 1 1.7 .4l1.6 5.9h6.8M85.5 147.2a1.4 1.4 0 0 1 1.4 1.3v19.9M116.5 140.2a.79 .79 0 0 1 .8 .8v1.9h.6v-2.2a.78 .78 0 0 1 .7-.6 .78 .78 0 0 1 .8 .6v4.9l.1 .5 .6 .1h2.8v19.2l-.1 .3-.5 .2v.6h.6v.5h-1.6l-.7 .8"/>
<path d="M116.5 140.2h-10.3l-.5 .1-.1 1h1.8l.5 .2 .1 .4v1h-3v-1.9l-.2-.6-.6-.2h-1.2l-.5 .2-.2 .6v24.4l.1 .3 .4 .2v.6h-.5v.5h1.5a2.57 2.57 0 0 0 1.9 1.2l13.8 .1 .6-.1 .5-.4M183.2 140.9h-41v-.7h-1.7a2.24 2.24 0 0 0-2.2 2.2v18.3a2.26 2.26 0 0 0 2.2 2.3M183.3 140.9a2.29 2.29 0 0 1 2.2 2.3v7.1h.5l.8 .8v1l-.8 .8h-.5v7.1M48.9 169.4v.9h-.9v.9h2.8a3.7 3.7 0 0 0 3 1.9M83.1 172.2l-.7 .5-1.2 .3h-27.4M86.9 168.4a.89 .89 0 0 1-.9 1v.9h.9v.9h-2.7l-1.1 1M185.5 160a2.29 2.29 0 0 1-2.3 2.2h-11.9a1.05 1.05 0 0 0-1 1.1v4.9a2.31 2.31 0 0 1-2 1.9h-12.9a2.31 2.31 0 0 1-1.9-1.9v-4.9a1.02 1.02 0 0 0-1-1l-10.3-.1v.8h-1.7M27.6 195.2v-4.9a3.2 3.2 0 0 1 1.9-2h13a3.2 3.2 0 0 1 1.9 2v4.9a1.05 1.05 0 0 0 1.1 1h11.9M27.6 195.3a.99 .99 0 0 1-1 .9h-10.3v-.8h-1.7a2.24 2.24 0 0 0-2.2 2.3v18.3a2.26 2.26 0 0 0 2.2 2.3M57.4 196.2a2.29 2.29 0 0 1 2.3 2.3v7.1h.5l.8 .8v1l-.8 .7h-.5v7.2M91.2 188.7h-7.4a2.46 2.46 0 0 0-2.4 2.4v2.1a4.4 4.4 0 0 1-2.5 3.9 7.1 7.1 0 0 0 .8 11.6M91.2 188.7a2.41 2.41 0 0 1 2.4 2.4 6.5 6.5 0 0 0 .6 4.3l.7 .9a7.2 7.2 0 0 1 .4 12.3"/>
<path d="M114.5 199.2v2.3a6.5 6.5 0 0 0 4.7 6.2l.4 .3 .4 1.1 .6 .2h3.3l.4-.2 .6-.8 .4-.2a20.1 20.1 0 0 0 7.5-.7 6.4 6.4 0 0 0 4-5.9M117.6 190.9l-2.7 6-.4 2.3M130.1 188.7a3.8 3.8 0 0 1 3.5 2.2l2.5 5.6M130.1 188.8h-9a3.8 3.8 0 0 0-3.5 2.2M136.2 196.4l.5 1.8 .1 3.3M152.5 198.1v3.6l.1 .5 .3 .4M154 196.6l-.2 .3a1.81 1.81 0 0 0-1.3 1.1l-.1 .2M156.9 190.3v2.8a1.5 1.5 0 0 1-1.2 1.4l-1.2 1.1-.5 1M165.6 188.7a1.55 1.55 0 0 1 1.6 1.6v2.8a1.28 1.28 0 0 0 .7 1.1M165.6 188.8h-7.1a1.63 1.63 0 0 0-1.6 1.6M168 194.3l1.3 1 .9 1.5 .9 .7 .2 .5v4l-.2 .5-.9 .6M59.7 215.3a2.29 2.29 0 0 1-2.3 2.2h-41.1v.8h-1.7"/>
<path d="M79.6 208.6l2.6 1.2 2 .6M95.4 208.6l-2 .9-2.6 .8v.6l-.5 .6-2.8 .3-2.7-.3-.6-.6v-.6M152.9 202.6a2.07 2.07 0 0 1 1.4 1.3 4.2 4.2 0 0 0 3.1 2.2M157.3 206l.5 1 1.1 .7M166.3 207l-.5 .5-.6 .1h-6.3M166.8 206l-.6 1M170.1 203.1a4.2 4.2 0 0 1-3.4 2.9M34.2 234.1a1.75 1.75 0 0 1 1.8 1.7v4.2l.2 .5 3.9 2.9 .4 .4 .1 4.4M34.2 234h-8.5a1.75 1.75 0 0 0-1.7 1.8l-.1 4.2-.1 .5-4 2.9-.3 .3-.2 .5M61.3 236.2l-2.9 6.5-.2 1.4v2.7a6.5 6.5 0 0 0 4.7 6.3l.4 .3 .4 1 .6 .2h3.3l.4-.1 .6-.9 3.2-.2a8.9 8.9 0 0 0 6.3-1.5 6.4 6.4 0 0 0 2.4-5M73.8 234.1a3.8 3.8 0 0 1 3.5 2.1l2.9 6.5 .3 1.4v2.7M73.8 234h-9a3.8 3.8 0 0 0-3.5 2.3"/>
<path d="M110.6 237.9h28.4v10.7h-28.4zM114.1 237.9v4.6M115.1 236.8h1.6M117.7 237.9v4.6M121.2 237.9v4.6M121.8 236.8h5.5M124.8 237.9v4.6M128.4 237.9v4.6M129.4 236.8h1.5M131.9 237.9v4.6M135.5 237.9v4.6M19.4 244.2v4l.2 .6 3.7 2.7a14.3 14.3 0 0 0 6.6 1.3 15.7 15.7 0 0 0 6.8-1.3l3.4-2.5 .4-.3 .1-.5"/>
<path d="M108.5 241.5h1.1v11.7M110.6 242.5h28.4M110.6 244h28.4M114.1 244v4.6M117.7 244v4.6M118.7 250.1h1.5M121.2 244v4.6M124.8 244v4.6M128.4 244v4.6M131.9 244v4.6M132.9 250.1h1.6M135.5 244v4.6"/>
<path d="M141.1 241.5h-1.1v11.7M148.8 251h4.1a2.6 2.6 0 0 0 2-2.6 2.6 2.6 0 0 0-2-2.5h-4.1a2.61 2.61 0 0 0-2 2.6 2.61 2.61 0 0 0 2.1 2.5"/>
<circle cx="101.8" cy="248.4" r="2.51"/>
</g>
<g font-size="5.3">
<text x="190.2" y="15.2">K</text>
<text x="184.9" y="284">263</text>
</g>
<g font-size="3.2">
<text x="29.1" y="24.4">C11</text>
<text x="90.3" y="24.4">C12</text>
<text x="39.5" y="56.6">C13</text>
<text x="105.5" y="56.6">C14</text>
<text x="159.2" y="56.6">C15</text>
<text x="15.4" y="95.9">C16</text>
<text x="61.8" y="95.9">C17</text>
<text x="122.9" y="95.9">C18</text>
<text x="172" y="95.9">C19</text>
<text x="20.5" y="134.5">C20</text>
<text x="64.9" y="134.5">C21</text>
<text x="109.7" y="134.5">C22</text>
<text x="160.2" y="134.5">D1</text>
<text x="34.4" y="183.5">D1</text>
<text x="85" y="183.5">D2</text>
<text x="123.1" y="183.5">D3</text>
<text x="159.3" y="183.5">D4</text>
<text x="27.9" y="229.6">D5</text>
<text x="66.9" y="229.6">D5</text>
<text x="122.1" y="229.6">D7</text>
</g>
<g font-size="2.8">
<text x="28.1" y="27.4">GRAY</text>
<text x="89.6" y="27.4">BLUE</text>
<text x="18" y="38.6">1</text>
<text x="21.1" y="38.6">2</text>
<text x="24.1" y="38.6">3</text>
<text x="27.2" y="38.6">4</text>
<text x="30.2" y="38.6">5</text>
<text x="33.3" y="38.6">6</text>
<text x="36.3" y="38.6">7</text>
<text x="39.4" y="38.6">8</text>
<text x="42.4" y="38.6">9</text>
<text x="44.8" y="38.6">10</text>
<text x="73.7" y="38.6">1</text>
<text x="76.7" y="38.6">2</text>
<text x="79.8" y="38.6">3</text>
<text x="82.8" y="38.6">4</text>
<text x="85.9" y="38.6">5</text>
<text x="88.9" y="38.6">6</text>
<text x="94" y="38.6">7</text>
<text x="97" y="38.6">8</text>
<text x="100.1" y="38.6">9</text>
<text x="102.4" y="38.6">101112</text>
<text x="111.6" y="38.6">13</text>
<text x="157.5" y="59.6">BLACK</text>
<text x="18" y="71.4">1</text>
<text x="21.1" y="71.4">2</text>
<text x="24.1" y="71.4">3</text>
<text x="27.2" y="71.4">4</text>
<text x="30.2" y="71.4">5</text>
<text x="33.3" y="71.4">6 7</text>
<text x="39.4" y="71.4">8</text>
<text x="44.4" y="71.4">9</text>
<text x="46.8" y="71.4">10</text>
<text x="49.9" y="71.4">11</text>
<text x="52.9" y="71.4">121314</text>
<text x="62.1" y="71.4">15</text>
<text x="65.1" y="71.4">16</text>
<text x="92.5" y="73.8">1</text>
<text x="97.1" y="73.8">2</text>
<text x="101.7" y="73.8">3</text>
<text x="107" y="74.3">4</text>
<text x="110.1" y="74.3">5 6</text>
<text x="116.9" y="73.8">7</text>
<text x="121.5" y="73.8">8</text>
<text x="146.9" y="73.9">1</text>
<text x="150.5" y="73.9">2</text>
<text x="154.5" y="73.9">3</text>
<text x="158.1" y="73.9">4 5 6</text>
<text x="167.7" y="73.9">7</text>
<text x="171.8" y="73.9">8</text>
<text x="175.3" y="73.9">9</text>
<text x="92.5" y="79.4">9</text>
<text x="96.4" y="79.4">10</text>
<text x="100.2" y="78.9">1112131415</text>
<text x="116.2" y="79.4">16 17</text>
<text x="146.1" y="78.9">10 11 12 131415 16 17 18</text>
<text x="59.4" y="99.2">GREEN</text>
<text x="121.2" y="99.2">BLACK</text>
<text x="170.3" y="99.2">BLACK</text>
<text x="15.4" y="112">1</text>
<text x="19.5" y="112">2</text>
<text x="43.2" y="109.9">1</text>
<text x="47.2" y="109.9">2</text>
<text x="51.3" y="109.9">3</text>
<text x="55" y="110.7">4 5 6 7 8 9 10 11 12</text>
<text x="84.8" y="109.9">13</text>
<text x="113" y="113.4">1</text>
<text x="116.6" y="113.4">2</text>
<text x="120.1" y="113.4">3</text>
<text x="123.7" y="113.4">4</text>
<text x="127.3" y="113.4">5</text>
<text x="130.8" y="113.4">6</text>
<text x="134.4" y="113.4">7</text>
<text x="137.9" y="113.4">8</text>
<text x="167" y="113.9">1 2 3 4 5 6</text>
<text x="42.4" y="115.1">14 15 16</text>
<text x="54.4" y="116.2">17 18 19 20 21 22 23 24 25</text>
<text x="84.8" y="115.1">26</text>
<text x="114.8" y="118">9 101112131415</text>
<text x="17.4" y="138.1">YELLOW</text>
<text x="61.4" y="138.1">YELLOW</text>
<text x="106.4" y="138.1">YELLOW</text>
<text x="145.1" y="138.1">(2RZ–FE, 3RZ–FE) BLACK</text>
<text x="17.5" y="148.5">A</text>
<text x="25.6" y="148.5">B</text>
<text x="64.7" y="149.7">A</text>
<text x="68.7" y="149.7">B</text>
<text x="107.8" y="148.9">A</text>
<text x="115.8" y="148.9">B</text>
<text x="140.5" y="146.6">1</text>
<text x="144.2" y="146.6">2</text>
<text x="147.8" y="146.6">3</text>
<text x="154.3" y="146.8">4</text>
<text x="160.6" y="146.6">5</text>
<text x="164.3" y="146.6">6</text>
<text x="169" y="146.6">18</text>
<text x="177.2" y="149.5">19</text>
<text x="14.5" y="154.8">1 2 3 4 5 6</text>
<text x="50.6" y="152.3">1 2 3</text>
<text x="76.3" y="152.3">4 5 6</text>
<text x="104.6" y="155.1">1 2 3 4 5 6</text>
<text x="140.5" y="152.7">7</text>
<text x="144.2" y="152.7">8</text>
<text x="147.8" y="152.7">9</text>
<text x="159.9" y="152.7">10 11</text>
<text x="169.1" y="152.7">20</text>
<text x="50.6" y="156.8">7 8 9 1011121314151617</text>
<text x="139.8" y="158.8">12 13 14</text>
<text x="153.5" y="158.7">15</text>
<text x="159.9" y="158.8">16 17</text>
<text x="169.1" y="158.8">21</text>
<text x="174.6" y="158">22</text>
<text x="178.2" y="158">23</text>
<text x="14.5" y="163.4">7 8 9 101112</text>
<text x="50" y="166">1819</text>
<text x="56.4" y="166">2021</text>
<text x="62.8" y="166">22</text>
<text x="66" y="166">23</text>
<text x="69.3" y="166">2425</text>
<text x="75.6" y="166">26</text>
<text x="78.8" y="166">27</text>
<text x="82" y="166">28</text>
<text x="104.6" y="163.6">7 8 9101112</text>
<text x="25.1" y="186.8">(5VZ–FE) BLACK</text>
<text x="83" y="186.9">GRAY</text>
<text x="121.4" y="186.9">BLUE</text>
<text x="157.5" y="186.9">GRAY</text>
<text x="14.6" y="201.9">1</text>
<text x="18.3" y="201.9">2</text>
<text x="22" y="201.9">3</text>
<text x="28.4" y="202">4</text>
<text x="34.8" y="201.9">5</text>
<text x="38.4" y="201.9">6</text>
<text x="43.2" y="201.9">18</text>
<text x="121.8" y="201.5">1</text>
<text x="127.8" y="201.5">2</text>
<text x="158.1" y="201">1</text>
<text x="164.4" y="201">2</text>
<text x="14.6" y="208">7</text>
<text x="18.3" y="208">8</text>
<text x="22" y="208">9</text>
<text x="34" y="208">10 11</text>
<text x="43.3" y="208">20</text>
<text x="51.3" y="204.8">19</text>
<text x="84.2" y="204.1">1</text>
<text x="89.2" y="204.1">2</text>
<text x="14" y="214.1">12 13 14</text>
<text x="27.7" y="214">15</text>
<text x="34" y="214.1">16 17</text>
<text x="43.3" y="214.1">21</text>
<text x="48.7" y="213.3">22</text>
<text x="52.3" y="213.3">23</text>
<text x="13.4" y="232.6">(w/ 2–4 Select SW) GRAY</text>
<text x="52.3" y="232.6">(w/o 2–4 Select SW) BLUE</text>
<text x="119.8" y="232.6">BLACK</text>
<text x="110.8" y="241.3">16 15 14 13 12 11 10 9</text>
<text x="26.2" y="247.3">1</text>
<text x="32.1" y="247.3">2</text>
<text x="65.4" y="246.8">1</text>
<text x="71.5" y="246.8">2</text>
<text x="111.6" y="247.4">8</text>
<text x="115.1" y="247.4">7</text>
<text x="118.7" y="247.4">6</text>
<text x="122.3" y="247.4">5</text>
<text x="125.8" y="247.4">4</text>
<text x="129.4" y="247.4">3</text>
<text x="132.9" y="247.4">2</text>
<text x="136.5" y="247.4">1</text>
</g>
</svg>
